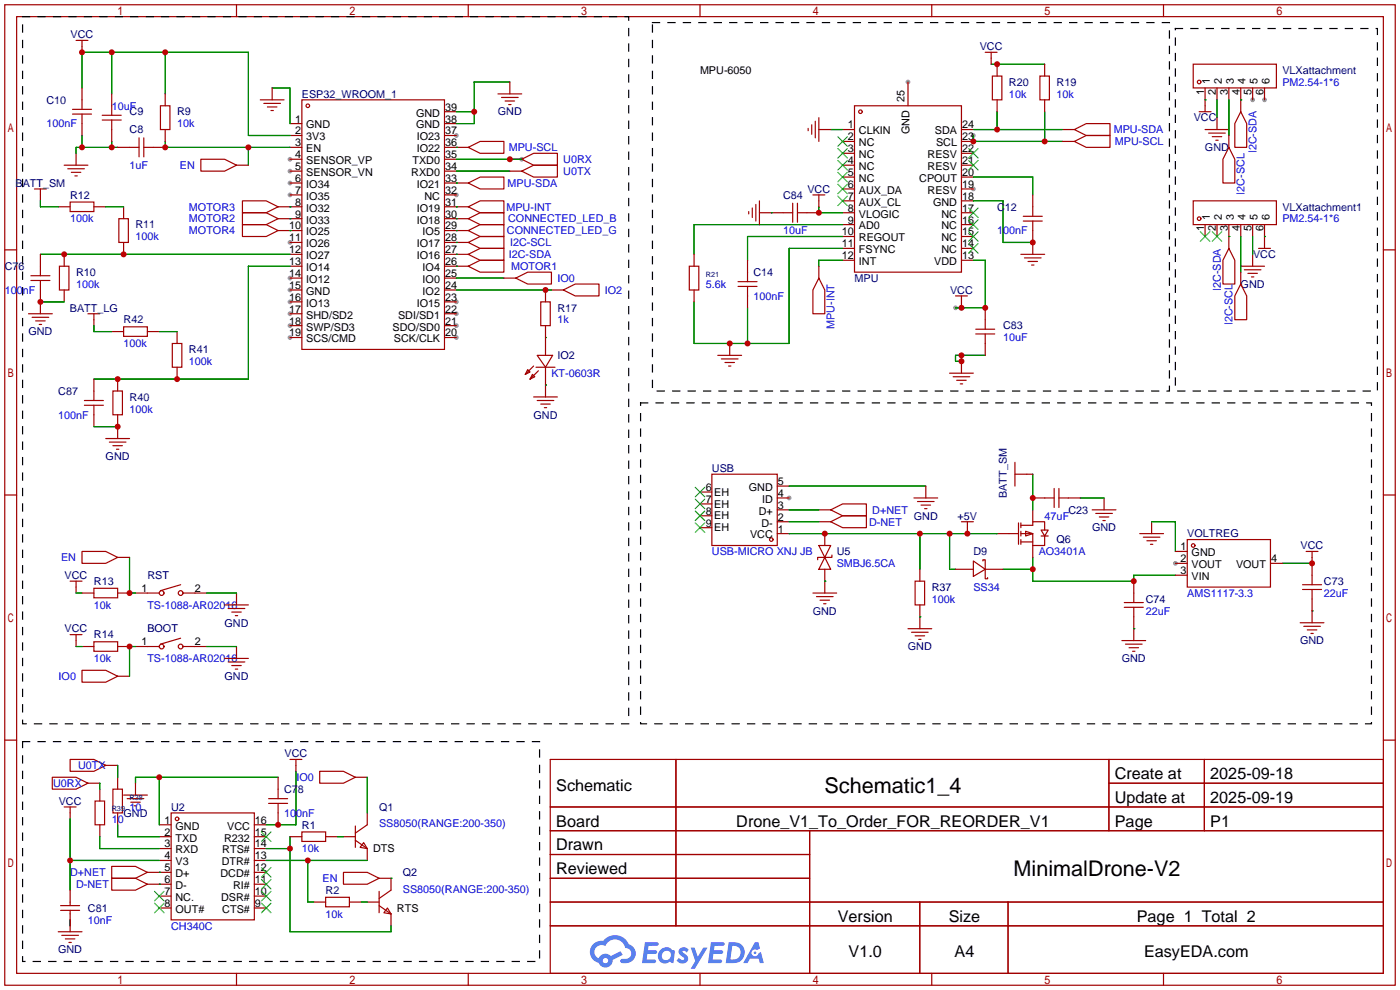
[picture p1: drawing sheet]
<svg xmlns="http://www.w3.org/2000/svg" width="299mm" height="212mm" viewBox="0 0 299 212" stroke-linecap="round" stroke-linejoin="round" font-family="sans-serif">
<g fill="#999">
<circle cx="62" cy="34" r=".51"/>
<circle cx="62" cy="36.6" r=".51"/>
<circle cx="62" cy="39.1" r=".51"/>
<circle cx="62" cy="41.7" r=".51"/>
<circle cx="62" cy="51.8" r=".51"/>
<circle cx="62" cy="59.4" r=".51"/>
<circle cx="62" cy="62" r=".51"/>
<circle cx="62" cy="64.5" r=".51"/>
<circle cx="62" cy="67.1" r=".51"/>
<circle cx="62" cy="69.6" r=".51"/>
<circle cx="62" cy="72.1" r=".51"/>
<circle cx="97.5" cy="72.1" r=".51"/>
<circle cx="97.5" cy="69.6" r=".51"/>
<circle cx="97.5" cy="67.1" r=".51"/>
<circle cx="97.5" cy="64.5" r=".51"/>
<circle cx="97.5" cy="41.7" r=".51"/>
<circle cx="97.5" cy="29" r=".51"/>
<circle cx="208" cy="40.4" r=".51"/>
<circle cx="194.1" cy="17.5" r=".51"/>
<circle cx="168.7" cy="106.4" r=".51"/>
<circle cx="251.2" cy="120.4" r=".51"/>
<circle cx="270.3" cy="21.3" r=".51"/>
<circle cx="267.7" cy="21.3" r=".51"/>
<circle cx="208" cy="29" r=".51"/>
<circle cx="204.2" cy="65.8" r=".51"/>
<circle cx="111.5" cy="34" r=".51"/>
</g>
<g fill="none" stroke="#a10000" stroke-width=".25">
<path d="M1 1h297.2v209.6h-297.2zM3.6 3.6h292.1v204.4h-292.1zM50.5 1v2.6M100.1 1v2.6M149.6 1v2.6M199.1 1v2.6M248.7 1v2.6M1 53.4h2.6M295.7 53.4h2.5M1 105.8h2.6M295.7 105.8h2.5M1 158.2h2.6"/>
<path d="M295.7 158.2h2.5M117.6 162.3h178.1v45.7h-178.1zM117.6 172.5h178.1M117.6 177.5h178.1M144.5 162.3v35.6M173 177.5v30.5M237 162.3v15.2M237 167.4h58.7M257.4 162.3v15.2M117.6 182.6h55.4M117.6 192.8h178.1M117.6 187.7h55.4"/>
<path d="M117.6 197.9h178.1M196.6 192.8v15.2M215.4 192.8v15.2M50.5 208v2.6M100.1 208v2.6M149.6 208v2.6M199.1 208v2.6M248.7 208v2.6"/>
</g>
<g fill="#5487ff">
<path d="M145.3 202.7a1.3 1.3 0 0 1 1.9 .3l-.4 .6a.54 .54 0 0 0-.9-.2l.1 .2a1.34 1.34 0 0 1 .9 1.8 1.47 1.47 0 0 1-2.3-.1l.5-.6 .8 .5a.31 .31 0 0 0 .4-.3 .31 .31 0 0 0-.3-.4 1.12 1.12 0 0 1-.7-1.8z"/>
<path d="M147.6 202.5h.9l.6 2 1.2-2h.9l-2.7 4.6h-.9l1-1.7z"/>
<path d="M137.8 201.4h1.7a1.31 1.31 0 0 1 1.2 .2 .4 .4 0 0 1-.3 .5l-1.8 .1-.1 .9h1.6a.4 .4 0 0 1 .4 .4 .4 .4 0 0 1-.5 .4h-1.6l-.2 1.2h1.4a.46 .46 0 0 1 .5 0 .46 .46 0 0 1 .1 .5l-.4 .2h-2.6z"/>
<path d="M151.9 201.4h1.7a1.32 1.32 0 0 1 1.2 .2 .39 .39 0 0 1-.3 .5l-1.8 .1-.1 .9h1.6a.4 .4 0 0 1 .4 .4 .4 .4 0 0 1-.4 .4h-1.7l-.2 1.2h1.4a.46 .46 0 0 1 .5 0 .46 .46 0 0 1 .1 .5l-.4 .2h-2.6z"/>
<path d="M161.3 201.4h.8l.3 1.3-.6 .4a.75 .75 0 0 0-1.1 .3 .75 .75 0 0 0 .5 1 .75 .75 0 0 0 .9-.7l.5-.2 .6 2.3h-.8l-.3-.9h-1.8l-.5 .9h-1z"/>
<path d="M155.7 201.4l-.6 4.4h1.5a2.27 2.27 0 0 0 2.6-2.2 2.27 2.27 0 0 0-2.7-2.2zM156.5 202.1a1.5 1.5 0 0 1 1.8 1.6 1.5 1.5 0 0 1-1.9 1.4h-.3z"/>
<path d="M141.2 203a1.6 1.6 0 0 0-.3 2.3 1.6 1.6 0 0 0 2.3 .2l.7 .3 .3-2.4-.1-.3-.5-.1a1.58 1.58 0 0 0-2.4 0zM141.8 203.5a.98 .98 0 0 1 1.6 .4 .98 .98 0 0 1-1.1 1.3 .94 .94 0 0 1-.9-.7 .94 .94 0 0 1 .4-1z"/>
<path d="M126.8 201.8a2.37 2.37 0 0 0 1.1 4 1.54 1.54 0 0 0 1.8 1 1.54 1.54 0 0 0 1.2-1.6l2.2-1.1-.5-.8-2 1a1.57 1.57 0 0 0-2.7 .5 1.5 1.5 0 0 1-.7-2.1 1.5 1.5 0 0 1 2.2-.5 2.23 2.23 0 0 1 2.3-1.4 2.23 2.23 0 0 1 2 1.8 1.16 1.16 0 0 1 1.2 1.1 1.16 1.16 0 0 1-1.1 1.2h-.7a.47 .47 0 0 0-.5 .4 .47 .47 0 0 0 .4 .5 2.17 2.17 0 0 0 2.5-.9 2.17 2.17 0 0 0-.3-2.7l-.8-.4a3.2 3.2 0 0 0-5.5-.7l-1.1 .1zM128.8 205.3a.6 .6 0 0 1 1.2 0 .6 .6 0 0 1-1.2 0z"/>
<circle cx="161.4" cy="203.6" r=".28"/>
</g>
<g fill="none" stroke="#a10000" stroke-width=".25">
<path d="M16.3 8.6h2.5M17.5 8.6v2.6M17.5 18.8v4.6M58.2 18.8v2.5M109 17.5v2.6M194.1 17.5v5.1M210.6 11.2h2.5M211.8 11.2v2.5M212.1 16.3h2v5h-2zM213.1 13.7v2.6M222.2 16.3h2.1v5h-2.1zM223.3 13.7v2.6"/>
<path d="M255 13.7h17.8v5.1h-17.8zM257.6 18.8v5.1M260.1 18.8v2.5M262.6 18.8v2.5M265.2 18.8v5.1M267.7 18.8v2.5M270.3 18.8v2.5M13.7 35.3h5.1M14.5 36.1h3.5M15.2 36.8h2.1M15.5 24.4h4.1M15.5 23.4h4.1"/>
<path d="M16 37.6h.5M16.3 32.8v2.5M17.5 24.4v4.6M21.8 25.7h4.1M21.8 24.6h4.1M23.9 20.1v4.5M23.9 25.7v4.5M25.1 31.5h4.6M29.7 29.5v4M30.7 31.5h4.6M30.7 29.5v4M34.3 22.6h2v5.1h-2z"/>
<path d="M35.3 20.1v2.5M35.3 27.7v2.5M42.9 34h5.1l2.5 1.3-2.5 1.3h-5.1zM50.5 35.3h2.6M55.6 21.3h5.1M56.4 22.1h3.5M57.1 22.9h2.1M57.9 23.6h.5M62 26.4h2.5M62 29h2.5M62 31.5h2.5M62 34h2.5"/>
<path d="M62 36.6h2.5M62 39.1h2.5M64.5 21.3h30.5v53.4h-30.5zM95 26.4h2.5M95 29h2.5M95 31.5h5.1M95 34h2.5M95 36.6h2.5M95 39.1h5.1M95 23.9h2.5M100.1 31.5l2.5-1.3h5.1v2.6h-5.1zM100.1 39.1l2.5-1.3h5.1v2.6h-5.1z"/>
<path d="M106.4 20.1h5.1M107.2 20.8h3.5M107.9 21.6h2.1M108.7 22.4h.5M109 34h2.5M109 36.6h2.5M111.5 34l2.5-1.2h5.1v2.5h-5.1zM111.5 36.6l2.5-1.3h5.1v2.5h-5.1zM172.7 27.4v.5M173.5 26.7v2M174.2 25.9v3.6M175 27.7h2.5"/>
<path d="M175 25.1v5.1M180.1 35.3h2.5M180.1 27.7h2.5M180.1 30.2h2.5M180.1 32.8h2.5M180.1 37.8h2.5M182.6 22.6h22.9v35.6h-22.9zM205.5 35.3h2.5M205.5 27.7h2.5M205.5 30.2h2.5M205.5 32.8h2.5M205.5 37.8h2.5"/>
<path d="M213.1 21.3v2.6M223.3 21.3v2.6M227.1 27.7h2.5M227.1 30.2h2.5M229.6 27.7l2.6-1.3h5v2.6h-5zM229.6 30.2l2.6-1.2h5v2.5h-5zM256.3 23.9h2.5M257.6 27.7h5M258.3 28.4h3.6M259.1 29.2h2M259.8 30h.5M260.1 25.1v2.6"/>
<path d="M262.6 31.5l1.3 2.5v5.1h-2.5v-5.1zM262.6 29v2.5M265.2 23.9l1.2 2.5v5.1h-2.5v-5.1zM6.6 59.9h4.1M6.6 58.9h4.1M7.4 40.4h2.5M8.6 40.4v2.5M8.6 54.4v4.5M8.6 59.9v7.2M12.4 44.2h2.6M12.7 56.9h2v5.1h-2zM13.7 54.4v2.5"/>
<path d="M15 43.2h5.1v2h-5.1zM20.1 44.2h2.5M25.4 46.7h2v5.1h-2zM26.4 44.2v2.5M26.4 51.8v2.6M51.8 45.5h5.1l2.5 1.2-2.5 1.3h-5.1zM51.8 42.9h5.1l2.5 1.3-2.5 1.3h-5.1zM51.8 48h5.1l2.5 1.3-2.5 1.2h-5.1zM59.4 44.2h5.1M59.4 46.7h5.1M59.4 49.3h5.1M62 41.7h2.5"/>
<path d="M62 51.8h2.5M62 54.4h2.5M62 56.9h2.5M62 59.4h2.5M95 41.7h2.5M95 44.2h5.1M95 46.7h5.1M95 49.3h5.1M95 51.8h5.1M95 54.4h5.1M95 56.9h5.1M95 59.4h2.5"/>
<path d="M100.1 44.2l2.5-1.3h5.1v2.6h-5.1zM100.1 51.8l2.5-1.3h5.1v2.6h-5.1zM100.1 54.4l2.5-1.3h5.1v2.5h-5.1zM100.1 56.9l2.5-1.3h5.1v2.6h-5.1zM100.1 46.7l2.5-1.2h5.1v2.5h-5.1zM100.1 49.3l2.5-1.3h5.1v2.5h-5.1zM107.7 59.4h2.5M110.2 59.4l2.6-1.2h5.1v2.5h-5.1zM147.3 56.9h2.1v5.1h-2.1zM148.3 54.4v2.5M159.8 55.6v4.6M160 45.2v.5"/>
<path d="M160.8 44.4v2.1M161.5 43.7v3.5M162.3 45.5h7.1M162.3 42.9v5.1M169.4 43.4v4.1M170.4 45.5h4.6M170.4 43.4v4.1M173.7 41.7h2.6M175 59.4l1.3 2.6v5.1h-2.6v-5.1zM175 41.7v2.5M175 56.9v2.5M180.1 40.4h2.5"/>
<path d="M180.1 42.9h2.5M180.1 45.5h2.5M180.1 48h2.5M180.1 50.5h2.5M180.1 53.1h2.5M180.1 55.6h2.5M205.5 40.4h2.5M205.5 42.9h2.5M205.5 45.5h2.5M205.5 48h2.5M205.5 50.5h2.5M205.5 53.1h2.5"/>
<path d="M205.5 55.6h2.5M218.2 54.4h5.1M218.7 47.2h4.1M218.7 46.2h4.1M218.9 55.1h3.6M219.7 55.9h2M220.5 56.6h.5M220.7 41.7v4.5M220.7 47.2v7.2M255 42.9h17.8v5.1h-17.8zM257.6 48v2.5M260.1 48v2.5"/>
<path d="M262.6 53.1l1.3 2.5v5.1h-2.5v-5.1zM262.6 48v5.1M265.2 56.9h5.1M265.2 48v2.5M265.2 58.2v2.5M265.9 57.7h3.6M266.7 58.4h2M267.5 59.2h.5M267.7 48v2.5M267.7 54.4v2.5M269 53.1h2.5M270.3 48v5.1"/>
<path d="M6.1 67.1h5.1M6.9 67.8h3.5M7.6 68.6h2.1M8.4 69.3h.5M13.7 62v2.5M18.8 67.1h2.5M20.1 67.1v2.5M23.9 70.9h2.5M26.4 69.8h5.1v2.1h-5.1zM31.5 70.9h2.5M36.8 73.4h2.1v5.1h-2.1zM37.8 70.9v2.5"/>
<path d="M37.8 78.5v2.5M62 62h2.5M62 64.5h2.5M62 67.1h2.5M62 69.6h2.5M62 72.1h2.5M95 62h2.5M95 64.5h2.5M95 67.1h2.5M95 69.6h2.5M95 72.1h2.5M112.8 79l.5 .5-1 .5z"/>
<path d="M114 78.2l-1.7 1.8M114.6 78.5h4M114.8 75.9h3.3l-1.5 2.6zM115.1 79.2l-1.8 1.8M115.6 64.5h2v5.1h-2zM116.6 62v2.5M116.6 69.6v6.3M116.6 78.5v6.3M117.9 62h2.5M120.4 62l2.5-1.3h5.1v2.5h-5.1zM148.3 62v2.5M153.4 75.9h5.1"/>
<path d="M154.2 76.7h3.5M154.9 77.5h2.1M155.7 78.2h.5M156 73.4v2.5M157.7 61.2h4.1M157.7 60.2h4.1M159.8 61.2v4.6M202.9 79.8h5.1M204.2 63.2h2.6M205.5 63.2v2.6M205.5 77.2v2.6M208.5 71.4h4.1"/>
<path d="M208.5 70.4h4.1M210.6 65.8v4.6M210.6 71.4v4.5M265.2 60.7l1.2 2.5v5.1h-2.5v-5.1zM18 85.6h4.1M18 86.6h4.1M20.1 81v4.6M20.1 86.6v4.6M22.6 93.7h5.1M23.4 94.5h3.5M24.1 83.6h2.1v5h-2.1zM24.1 95.2h2.1"/>
<path d="M24.9 96h.5M25.1 81v2.6M25.1 88.6v5.1M113.8 80l.5 .5-1 .5zM114 84.8h5.1M114.8 85.6h3.6M115.6 86.4h2M116.3 87.1h.5M203.7 80.5h3.6M204.5 81.3h2M205.2 82h.5M216.9 98.8v5.1"/>
<path d="M17.5 117.9h5.1l2.5 1.2-2.5 1.3h-5.1zM25.1 119.1h2.6M149.6 112.8h2.5M149.6 110.2h2.5M149.6 107.7h2.5M149.6 105.2h2.5M152.1 101.3h14v15.3h-14zM166.1 114h2.6M166.1 111.5h2.6M166.1 109h2.6M166.1 106.4h2.6M166.1 103.9h2.6"/>
<path d="M175 116.6h2.5l-1.2 2.5zM175 111.5h2.5M175 109h2.5M176.3 119.1l1.2 2.6h-2.5zM176.3 114v2.6M177.5 109l2.6-1.3h5.1v2.5h-5.1zM177.5 111.5l2.6-1.3h5.1v2.6h-5.1zM177.8 118.6v.5h-3v.5M195.3 106.4h5.1M196.1 107.2h3.5M196.8 107.9h2.1M197.6 108.7h.5"/>
<path d="M197.9 103.9v2.5M205.5 111.5h2.5M206.8 111.5v2.5M208 119.9l2.6 1.8-2.6 1.5zM210.1 119.9v-.3h.5v2.1M213.1 114h4.6M216.9 101.3h3.8M217.7 111.8v4.5M218.2 112.3h2.5v-.8h2.6v1.8M218.2 114h2.5v2.6M218.2 115.8h2.5M218.2 111.8v1"/>
<path d="M218.2 113.5v1.1M218.2 115.3v1M219.2 113.5l1.5 .5-1.5 .6zM220.7 109v2.5M220.7 116.6v2.5M220.7 106.4h4.6M222.5 113.3h1.5l-.7 1.3zM222.5 114.6h1.5M223.3 114.6v2h-2.6M225.3 104.4v4.1M226.3 106.4h4.6M226.3 104.4v4.1"/>
<path d="M233.4 109h5.1M234.2 109.7h3.5M234.9 110.5h2.1M235.7 111.3h.5M236 106.4v2.6M243.6 114h5.1M244.3 114.8h3.6M245.1 115.6h2M245.9 116.3h.5M246.1 111.5v2.5M251.2 117.9h2.5M253.7 115.3h17.8v10.2h-17.8z"/>
<path d="M279.1 117.9h2.6M280.4 117.9v7.1M15 124.2h2.5M15 135.6h2.5M16.3 124.2v2.5M16.3 135.6v2.6M17.5 126.7h2.6M17.5 138.2h2.6M20.1 125.7h5v2.1h-5zM20.1 137.2h5v2h-5zM25.1 126.7h2.6M25.1 138.2h2.6"/>
<path d="M29 126.7h5M29 138.2h5M38.6 125l-4.3 1.2M38.6 136.4l-4.3 1.3M39.1 126.7h5.1M39.1 138.2h5.1M48 129.3h5.1M48.8 130h3.5M49.5 130.8h2.1M50.3 131.6h.5M50.5 126.7v2.6M50.5 138.2v2.5"/>
<path d="M173.7 126.7h5.1M174.5 127.5h3.6M175.3 128.3h2M176 129h.5M176.3 121.7v5M194.1 134.4h5M194.8 135.1h3.6M195.6 124.2h2v5.1h-2zM195.6 135.9h2M196.3 136.7h.5M196.6 121.7v2.5M196.6 129.3v5.1"/>
<path d="M204.2 121.7h3.8M210.6 121.7v2h.5v-.3M210.6 121.7h3.8M239.8 136.9h5.1M240.3 129.8h4M240.3 128.8h4M240.5 137.7h3.6M241.3 138.4h2M242.1 139.2h.5M242.3 124.2v4.6M242.3 129.8v7.1M251.2 120.4h2.5"/>
<path d="M251.2 122.9h2.5M271.5 120.4h2.6M277.9 133.1h5.1M278.4 126h4M278.4 125h4M278.6 133.9h3.6M279.4 134.6h2M280.2 135.4h.5M280.4 126v7.1M17.5 143.3h5.1l2.5 1.2-2.5 1.3h-5.1zM25.1 144.5h2.6M48 140.7h5.1"/>
<path d="M48.8 141.5h3.5M49.5 142.2h2.1M50.3 143h.5M11.2 166.1h5.1l2.5 1.3-2.5 1.3h-5.1zM13.7 172.5h2.6M15 162.3h5.1l2.5 1.3-2.5 1.2h-5.1zM15 172.5v2.5M18.8 167.4h2.5M20.3 171.2h2.1v5.1h-2.1zM21.3 168.7v2.5M21.3 176.3v2.5M22.6 163.6h2.5"/>
<path d="M24.1 168.7h2.1v5h-2.1zM25.1 166.1v2.6M25.1 173.7v2.6M26.4 169.9h5.1M27.2 170.7h3.5M27.9 171.5h2.1M28.7 172.2h.5M29 167.4v2.5M34 176.3h2.6M34 178.8h2.6M36.6 173.7h17.8v22.9h-17.8zM54.4 176.3h2.5"/>
<path d="M54.4 178.8h2.5M57.4 170.7h4.1M57.4 171.7h4.1M59.4 166.1v4.6M59.4 171.7v4.6M62 178.8h2.5M62 162.3h2.5M63.2 162.3v2.5M64.5 177.8h5.1v2h-5.1zM68.3 164.8h5.1l2.5 1.3-2.5 1.3h-5.1zM69.6 178.8h2.5M73.4 178.8h2.5"/>
<path d="M75.9 179.6l2.6 1.8M75.9 176.5v4.6M75.9 166.1h2.6M78.5 173.7v2.6l-2.6 1.8M12.4 199.1h5.1M13 194.6h4M13 193.5h4M13.2 199.9h3.6M15 190.2v3.3M15 194.6v4.5M23.9 185.2h5.1l2.5 1.2-2.5 1.3h-5.1zM23.9 187.7h5.1l2.5 1.3-2.5 1.2h-5.1z"/>
<path d="M31.5 186.4h5.1M31.5 189h5.1M34 181.4h2.6M34 183.9h2.6M34 191.5h2.6M34 194.1h2.6M54.4 181.4h2.5M54.4 183.9h2.5M54.4 186.4h2.5M54.4 189h2.5M54.4 191.5h2.5M54.4 194.1h2.5"/>
<path d="M67.1 192.8h2.5M69.6 191.8h5.1v2h-5.1zM73.4 186.4h5.1l2.5 1.3-2.5 1.3h-5.1zM74.7 192.8h2.5M77.7 180.1l.8 1.3-1.5-.3zM78.5 181.4v2.5M78.5 192.8h2.5M81 187.7h2.6v2.5l-2.6 1.8M81 193.5l2.6 1.8M81 190.5v4.6M82.8 194.1l.8 1.2-1.6-.2zM83.6 195.3v2.6"/>
<path d="M14 200.7h2M14.7 201.4h.5"/>
<circle cx="256.3" cy="17.5" r=".38"/>
<circle cx="65.8" cy="22.6" r=".38"/>
<circle cx="183.9" cy="23.9" r=".38"/>
<circle cx="256.3" cy="46.7" r=".38"/>
<circle cx="164.8" cy="115.3" r=".38"/>
<circle cx="255" cy="116.6" r=".38"/>
<circle cx="34.5" cy="138.2" r=".51"/>
<circle cx="34.5" cy="126.7" r=".51"/>
<circle cx="38.6" cy="138.2" r=".51"/>
<circle cx="38.6" cy="126.7" r=".51"/>
<circle cx="37.8" cy="175" r=".38"/>
</g>
<g fill="none" stroke="#3c3" stroke-width=".25">
<path d="M179.1 29.2l2 2M179.1 31.8l2 2M179.1 34.3l2 2M179.1 36.8l2 2.1M179.1 39.4l2 2M181.1 29.2l-2 2M181.1 31.8l-2 2M181.1 34.3l-2 2M181.1 36.8l-2 2.1M181.1 39.4l-2 2M207 34.3l2 2M207 31.8l2 2"/>
<path d="M209 34.3l-2 2M209 31.8l-2 2M179.1 41.9l2 2M181.1 41.9l-2 2M207 52.1l2 2M207 49.5l2 2.1M207 47l2 2M207 44.4l2 2.1M209 52.1l-2 2M209 49.5l-2 2.1M209 47l-2 2M209 44.4l-2 2.1"/>
<path d="M256.5 49.5l2.1 2.1M258.6 49.5l-2.1 2.1M259.1 49.5l2 2.1M261.1 49.5l-2 2.1M148.6 111.8l2 2M148.6 109.2l2 2.1M148.6 106.7l2 2M148.6 104.1l2 2.1M150.6 111.8l-2 2M150.6 109.2l-2 2.1M150.6 106.7l-2 2M150.6 104.1l-2 2.1"/>
<path d="M55.9 177.8l2 2M57.9 177.8l-2 2M33 190.5l2.1 2M33 193l2.1 2.1M35.1 190.5l-2.1 2M35.1 193l-2.1 2.1M55.9 193l2 2.1M55.9 190.5l2 2M55.9 188l2 2M55.9 185.4l2 2.1M57.9 193l-2 2.1M57.9 190.5l-2 2"/>
<path d="M57.9 188l-2 2M57.9 185.4l-2 2.1"/>
</g>
<g fill="none" stroke="#008700" stroke-width=".25">
<path d="M17.5 18.8v-7.6h35.6v17.8h8.9M23.9 11.2v8.9M35.3 11.2v8.9M58.2 18.8h3.8v7.6M109 17.5h-7.7v8.9h-3.8M211.8 13.7h11.5M17.5 29v2.5M23.9 30.2v1.3M25.1 31.5h-8.8v1.3M35.3 30.2v1.3h26.7M53.1 31.5v3.8M97.5 31.5h.1"/>
<path d="M97.5 39.1h.1M97.5 23.9h3.8M97.5 36.6h11.5M97.5 34h14M177.5 27.7h2.6M208 29v1.2h19.1M208 27.7h19.1M208 37.8h12.7v3.9M213.1 23.9v3.8M223.3 23.9v6.3M257.6 21.3h.1M260.1 21.3v3.8"/>
<path d="M262.6 21.3v7.7M265.2 21.3h.1M8.6 54.4h53.4M8.6 42.9v1.3h3.8M22.6 44.2h3.8M62 46.7h.1M62 44.2h.1M62 49.3h.1M62 56.9h-8.9v24.1h-33M97.5 44.2h.1M97.5 51.8h.1M97.5 54.4h.1"/>
<path d="M97.5 56.9h.1M97.5 46.7h.1M97.5 49.3h.1M97.5 59.4h10.2M164.8 45.5h.1M175 44.2v1.3h5.1M180.1 55.6h-5.1v1.3M180.1 53.1h-11.4v20.3h-20.4v-8.9M180.1 48h-31.8v6.4M180.1 50.5h-20.3v5.1M208 55.6h2.6v10.2h-6.4M208 42.9h6.4v8.9h6.3"/>
<path d="M262.6 50.5h.1M265.2 50.5v7.7M267.7 50.5v3.9M270.3 50.5h.1M8.6 64.5h5.1M20.1 69.6v1.3h3.8M34 70.9h3.8M97.5 62h20.4M116.6 72.1h.1M159.8 65.8v7.6M205.5 75.9v1.3h-1.3v-1.3h6.4M20.1 91.2h5"/>
<path d="M116.6 82.3h.1M27.7 119.1v7.6h1.3M168.7 111.5h6.3M168.7 109h6.3M168.7 103.9h29.2M168.7 114h44.4M196.6 114v7.7M202.9 114v7.7h1.3M220.7 101.3v7.7M220.7 119.1v5.1h21.6v-1.3h8.9M230.9 106.4h5.1M246.1 111.5h5.1v6.4"/>
<path d="M16.3 126.7h1.2M16.3 138.2h1.2M29 138.2h-1.3v6.3M44.2 126.7h6.3M44.2 138.2h6.3M176.3 124.2h.1M196.6 131.8h.1M214.4 121.7h6.3M242.3 134.4h.1M274.1 120.4h6.3M280.4 130.6h.1M15 175v15.2"/>
<path d="M21.3 178.8v2.6h12.7M21.3 167.4v1.3M25.1 176.3v2.5h8.9M25.1 163.6v2.5M34 166.1v10.2M59.4 166.1h-30.4v1.3M62 178.8v20.3h21.6v-1.2M63.2 164.8v11.5h-6.3M72.1 178.8h1.3M78.5 166.1v7.6M15 183.9h19M15 196.6v1.3"/>
<path d="M34 186.4h.1M34 189h.1M56.9 181.4h5.1M56.9 183.9h21.6M65.8 183.9v8.9h1.3M77.2 192.8h1.3M83.6 187.7h.1"/>
</g>
<path d="M4.8 3.6h129.6v151.1h-129.6zM139.4 4.8h110.5v78.8h-110.5zM251.2 6.1h43.2v77.5h-43.2zM136.9 86.1h156.2v68.6h-156.2zM4.8 158.5h110.5v47h-110.5z" fill="none" stroke="#000" stroke-width=".25" stroke-dasharray="1.5 1.8"/>
<g fill="#c00">
<circle cx="34" cy="166.1" r=".63"/>
<circle cx="59.4" cy="176.3" r=".63"/>
<circle cx="62" cy="181.4" r=".63"/>
<circle cx="65.8" cy="183.9" r=".63"/>
<circle cx="101.3" cy="23.9" r=".63"/>
<circle cx="17.5" cy="11.2" r=".63"/>
<circle cx="23.9" cy="11.2" r=".63"/>
<circle cx="35.3" cy="11.2" r=".63"/>
<circle cx="23.9" cy="31.5" r=".63"/>
<circle cx="17.5" cy="31.5" r=".63"/>
<circle cx="53.1" cy="31.5" r=".63"/>
<circle cx="35.3" cy="31.5" r=".63"/>
<circle cx="26.4" cy="54.4" r=".63"/>
<circle cx="13.7" cy="54.4" r=".63"/>
<circle cx="8.6" cy="64.5" r=".63"/>
<circle cx="27.7" cy="126.7" r=".63"/>
<circle cx="116.6" cy="62" r=".63"/>
<circle cx="208" cy="30.2" r=".63"/>
<circle cx="223.3" cy="30.2" r=".63"/>
<circle cx="210.6" cy="65.8" r=".63"/>
<circle cx="205.5" cy="65.8" r=".63"/>
<circle cx="220.7" cy="51.8" r=".63"/>
<circle cx="175" cy="45.5" r=".63"/>
<circle cx="159.8" cy="73.4" r=".63"/>
<circle cx="156" cy="73.4" r=".63"/>
<circle cx="205.5" cy="75.9" r=".63"/>
<circle cx="205.5" cy="77.2" r=".63"/>
<circle cx="213.1" cy="27.7" r=".63"/>
<circle cx="213.1" cy="13.7" r=".63"/>
<circle cx="27.7" cy="138.2" r=".63"/>
<circle cx="220.7" cy="121.7" r=".63"/>
<circle cx="242.3" cy="124.2" r=".63"/>
<circle cx="202.9" cy="114" r=".63"/>
<circle cx="196.6" cy="114" r=".63"/>
<circle cx="206.8" cy="114" r=".63"/>
<circle cx="176.3" cy="114" r=".63"/>
<circle cx="220.7" cy="106.4" r=".63"/>
<circle cx="280.4" cy="120.4" r=".63"/>
<circle cx="15" cy="183.9" r=".63"/>
<circle cx="109" cy="34" r=".63"/>
<circle cx="37.8" cy="81" r=".63"/>
<circle cx="25.1" cy="81" r=".63"/>
<circle cx="25.1" cy="91.2" r=".63"/>
</g>
<g font-size="4.6">
<text x="176.2" y="169.4">Schematic1_4</text>
<text x="216.6" y="187.2">MinimalDrone-V2</text>
</g>
<g font-size="3.5">
<text x="238.3" y="166.5">Create at</text>
<text x="258.7" y="166.5">2025-09-18</text>
<text x="118.9" y="169.1">Schematic</text>
<text x="238.3" y="171.6">Update at</text>
<text x="258.7" y="171.6">2025-09-19</text>
<text x="118.9" y="176.7">Board</text>
<text x="157.4" y="176.7">Drone_V1_To_Order_FOR_REORDER_V1</text>
<text x="238.3" y="176.7">Page</text>
<text x="258.7" y="176.7">P1</text>
<text x="118.9" y="181.8">Drawn</text>
<text x="118.9" y="186.8">Reviewed</text>
<text x="179.1" y="197">Version</text>
<text x="202.8" y="197">Size</text>
<text x="243" y="197">Page 1 Total 2</text>
<text x="181.4" y="204.6">V1.0</text>
<text x="204" y="204.6">A4</text>
<text x="244.5" y="204.6">EasyEDA.com</text>
</g>
<g font-size="2.3" fill="#000080">
<text x="15.1" y="8.2">VCC</text>
<text x="209.4" y="10.7">VCC</text>
<text x="274.1" y="15.8">VLXattachment</text>
<text x="9.9" y="22.1">C10</text>
<text x="64.5" y="20.9">ESP32_WROOM_1</text>
<text x="215.6" y="18.3">R20</text>
<text x="225.8" y="18.3">R19</text>
<text x="27.7" y="28.5">C8</text>
<text x="27.7" y="24.7">C9</text>
<text x="37.8" y="24.7">R9</text>
<text x="106.4" y="24.7">GND</text>
<text x="255.1" y="26">VCC</text>
<text x="257.5" y="32.3">GND</text>
<text x="3.3" y="39.9">BATT_SM</text>
<text x="172.6" y="41.2">VCC</text>
<text x="15" y="42.5">R12</text>
<text x="167.4" y="42.5">C84</text>
<text x="213.1" y="45">C12</text>
<text x="274.1" y="45">VLXattachment1</text>
<text x="29" y="48.8">R11</text>
<text x="1" y="57.7">C76</text>
<text x="16.3" y="59">R10</text>
<text x="161" y="59">C14</text>
<text x="267.8" y="55.2">VCC</text>
<text x="182.6" y="60.2">MPU</text>
<text x="203" y="62.8">VCC</text>
<text x="265.2" y="61.5">GND</text>
<text x="6.1" y="71.7">GND</text>
<text x="14.9" y="66.6">BATT_LG</text>
<text x="26.4" y="69.1">R42</text>
<text x="119.1" y="66.6">R17</text>
<text x="214.4" y="70.4">C83</text>
<text x="40.4" y="75.5">R41</text>
<text x="119.1" y="76.8">IO2</text>
<text x="12.4" y="84.4">C87</text>
<text x="27.7" y="85.6">R40</text>
<text x="114" y="89.5">GND</text>
<text x="22.6" y="98.3">GND</text>
<text x="152.1" y="100.9">USB</text>
<text x="215.2" y="106.4" transform="rotate(-90 215.2 106.4)">BATT_SM</text>
<text x="195.3" y="111">GND</text>
<text x="204.7" y="111">+5V</text>
<text x="228.3" y="109.8">C23</text>
<text x="233.4" y="113.6">GND</text>
<text x="178.8" y="118.7">U5</text>
<text x="208" y="118.7">D9</text>
<text x="225.8" y="116.1">Q6</text>
<text x="253.7" y="114.9">VOLTREG</text>
<text x="278" y="117.4">VCC</text>
<text x="13.8" y="123.7">VCC</text>
<text x="20.1" y="125">R13</text>
<text x="31.5" y="123.7">RST</text>
<text x="283" y="125">C73</text>
<text x="173.7" y="131.4">GND</text>
<text x="199.1" y="126.3">R37</text>
<text x="244.9" y="128.8">C74</text>
<text x="13.8" y="135.2">VCC</text>
<text x="20.1" y="136.4">R14</text>
<text x="31.5" y="135.2">BOOT</text>
<text x="48" y="133.9">GND</text>
<text x="277.9" y="137.7">GND</text>
<text x="194" y="139">GND</text>
<text x="239.8" y="141.5">GND</text>
<text x="48" y="145.3">GND</text>
<text x="60.8" y="161.8">VCC</text>
<text x="12.5" y="172">VCC</text>
<text x="36.6" y="173.3">U2</text>
<text x="60.7" y="169.5">C78</text>
<text x="81" y="173.3">Q1</text>
<text x="26.4" y="174.5">GND</text>
<text x="64.5" y="177.1">R1</text>
<text x="69.6" y="191.1">R2</text>
<text x="86.1" y="187.2">Q2</text>
<text x="18.8" y="194.9">C81</text>
<text x="12.4" y="203.8">GND</text>
</g>
<g font-size="2.3">
<text x="149.6" y="15.8">MPU-6050</text>
<text x="258.6" y="17.9" transform="rotate(-90 258.6 17.9)">1</text>
<text x="261.1" y="17.9" transform="rotate(-90 261.1 17.9)">2</text>
<text x="263.7" y="17.9" transform="rotate(-90 263.7 17.9)">3</text>
<text x="266.2" y="17.9" transform="rotate(-90 266.2 17.9)">4</text>
<text x="268.8" y="17.9" transform="rotate(-90 268.8 17.9)">5</text>
<text x="271.3" y="17.9" transform="rotate(-90 271.3 17.9)">6</text>
<text x="95.1" y="23.6">39</text>
<text x="193.3" y="21.8" transform="rotate(-90 193.3 21.8)">25</text>
<text x="257.3" y="20.2" transform="rotate(-90 257.3 20.2)">1</text>
<text x="259.9" y="20.2" transform="rotate(-90 259.9 20.2)">2</text>
<text x="262.4" y="20.2" transform="rotate(-90 262.4 20.2)">3</text>
<text x="264.9" y="20.2" transform="rotate(-90 264.9 20.2)">4</text>
<text x="267.5" y="20.2" transform="rotate(-90 267.5 20.2)">5</text>
<text x="270" y="20.2" transform="rotate(-90 270 20.2)">6</text>
<text x="63.1" y="26.2">1</text>
<text x="63.1" y="28.7">2</text>
<text x="65.5" y="27.5">GND</text>
<text x="65.5" y="30">3V3</text>
<text x="88.9" y="27.5">GND</text>
<text x="88.9" y="24.9">GND</text>
<text x="89.1" y="30">IO23</text>
<text x="95.1" y="28.7">37</text>
<text x="95.1" y="26.2">38</text>
<text x="181.2" y="27.5">1</text>
<text x="181.2" y="30">2</text>
<text x="183.6" y="28.7">CLKIN</text>
<text x="194.4" y="28.7" transform="rotate(-90 194.4 28.7)">GND</text>
<text x="199.8" y="28.7">SDA</text>
<text x="205.6" y="30">23</text>
<text x="205.6" y="27.5">24</text>
<text x="63.1" y="31.3">3</text>
<text x="63.1" y="33.8">4</text>
<text x="65.5" y="32.5">EN</text>
<text x="65.5" y="35.1">SENSOR_VP</text>
<text x="88.2" y="35.1">TXD0</text>
<text x="89.1" y="32.5">IO22</text>
<text x="95.1" y="33.8">35</text>
<text x="95.1" y="31.3">36</text>
<text x="181.2" y="32.5">3</text>
<text x="181.2" y="35.1">4</text>
<text x="183.6" y="31.3">NC</text>
<text x="183.6" y="33.8">NC</text>
<text x="198.3" y="33.8">RESV</text>
<text x="200.1" y="31.3">SCL</text>
<text x="205.6" y="35.1">21</text>
<text x="205.6" y="32.5">22</text>
<text x="63.1" y="36.3">5</text>
<text x="63.1" y="38.9">6</text>
<text x="63.1" y="41.4">7</text>
<text x="65.5" y="37.6">SENSOR_VN</text>
<text x="65.5" y="40.2">IO34</text>
<text x="87.9" y="37.6">RXD0</text>
<text x="89.1" y="40.2">IO21</text>
<text x="95.1" y="41.4">32</text>
<text x="95.1" y="38.9">33</text>
<text x="95.1" y="36.3">34</text>
<text x="181.2" y="37.6">5</text>
<text x="181.2" y="40.2">6</text>
<text x="183.6" y="36.3">NC</text>
<text x="183.6" y="38.9">NC</text>
<text x="183.6" y="41.4">AUX_DA</text>
<text x="196.5" y="38.9">CPOUT</text>
<text x="198.3" y="41.4">RESV</text>
<text x="198.3" y="36.3">RESV</text>
<text x="205.6" y="40.2">19</text>
<text x="205.6" y="37.6">20</text>
<text x="63.1" y="44">8</text>
<text x="63.1" y="46.5">9</text>
<text x="65.5" y="42.7">IO35</text>
<text x="65.5" y="45.2">IO32</text>
<text x="65.5" y="47.8">IO33</text>
<text x="89.1" y="47.8">IO18</text>
<text x="89.1" y="45.2">IO19</text>
<text x="90.7" y="42.7">NC</text>
<text x="95.1" y="46.5">30</text>
<text x="95.1" y="44">31</text>
<text x="181.2" y="42.7">7</text>
<text x="181.2" y="45.2">8</text>
<text x="181.2" y="47.8">9</text>
<text x="183.6" y="44">AUX_CL</text>
<text x="183.6" y="46.5">VLOGIC</text>
<text x="199.4" y="44">GND</text>
<text x="201.2" y="46.5">NC</text>
<text x="205.6" y="47.8">16</text>
<text x="205.6" y="45.2">17</text>
<text x="205.6" y="42.7">18</text>
<text x="258.6" y="47.1" transform="rotate(-90 258.6 47.1)">1</text>
<text x="261.1" y="47.1" transform="rotate(-90 261.1 47.1)">2</text>
<text x="263.7" y="47.1" transform="rotate(-90 263.7 47.1)">3</text>
<text x="266.2" y="47.1" transform="rotate(-90 266.2 47.1)">4</text>
<text x="268.8" y="47.1" transform="rotate(-90 268.8 47.1)">5</text>
<text x="271.3" y="47.1" transform="rotate(-90 271.3 47.1)">6</text>
<text x="61.8" y="49">10</text>
<text x="61.8" y="51.6">11</text>
<text x="65.5" y="50.3">IO25</text>
<text x="65.5" y="52.9">IO26</text>
<text x="89.1" y="52.9">IO17</text>
<text x="90.3" y="50.3">IO5</text>
<text x="95.1" y="51.6">28</text>
<text x="95.1" y="49">29</text>
<text x="179.9" y="50.3">10</text>
<text x="179.9" y="52.9">11</text>
<text x="183.6" y="49">AD0</text>
<text x="183.6" y="51.6">REGOUT</text>
<text x="201.2" y="51.6">NC</text>
<text x="201.2" y="49">NC</text>
<text x="205.6" y="52.9">14</text>
<text x="205.6" y="50.3">15</text>
<text x="257.3" y="49.4" transform="rotate(-90 257.3 49.4)">1</text>
<text x="259.9" y="49.4" transform="rotate(-90 259.9 49.4)">2</text>
<text x="262.4" y="49.4" transform="rotate(-90 262.4 49.4)">3</text>
<text x="264.9" y="49.4" transform="rotate(-90 264.9 49.4)">4</text>
<text x="267.5" y="49.4" transform="rotate(-90 267.5 49.4)">5</text>
<text x="270" y="49.4" transform="rotate(-90 270 49.4)">6</text>
<text x="61.8" y="54.1">12</text>
<text x="61.8" y="56.7">13</text>
<text x="61.8" y="59.2">14</text>
<text x="65.5" y="55.4">IO27</text>
<text x="65.5" y="57.9">IO14</text>
<text x="89.1" y="55.4">IO16</text>
<text x="90.3" y="57.9">IO4</text>
<text x="95.1" y="59.2">25</text>
<text x="95.1" y="56.7">26</text>
<text x="95.1" y="54.1">27</text>
<text x="179.9" y="55.4">12</text>
<text x="183.6" y="54.1">FSYNC</text>
<text x="183.6" y="56.7">INT</text>
<text x="199.7" y="56.7">VDD</text>
<text x="201.2" y="54.1">NC</text>
<text x="205.6" y="55.4">13</text>
<text x="61.8" y="61.7">15</text>
<text x="61.8" y="64.3">16</text>
<text x="65.5" y="60.5">IO12</text>
<text x="65.5" y="63">GND</text>
<text x="65.5" y="65.6">IO13</text>
<text x="89.1" y="65.6">IO15</text>
<text x="90.3" y="63">IO2</text>
<text x="90.3" y="60.5">IO0</text>
<text x="95.1" y="64.3">23</text>
<text x="95.1" y="61.7">24</text>
<text x="61.8" y="66.8">17</text>
<text x="61.8" y="69.4">18</text>
<text x="61.8" y="71.9">19</text>
<text x="65.5" y="68.1">SHD/SD2</text>
<text x="65.5" y="70.6">SWP/SD3</text>
<text x="83.9" y="70.6">SDO/SD0</text>
<text x="85.1" y="68.1">SDI/SD1</text>
<text x="95.1" y="71.9">20</text>
<text x="95.1" y="69.4">21</text>
<text x="95.1" y="66.8">22</text>
<text x="65.5" y="73.2">SCS/CMD</text>
<text x="84.2" y="73.2">SCK/CLK</text>
<text x="150.9" y="107.5">7</text>
<text x="150.9" y="104.9">6</text>
<text x="152.7" y="105.9">EH</text>
<text x="160" y="104.9">GND</text>
<text x="162.9" y="107.5">ID</text>
<text x="166.2" y="106.2">4</text>
<text x="166.2" y="103.7">5</text>
<text x="150.9" y="112.5">9</text>
<text x="150.9" y="110">8</text>
<text x="152.7" y="113.6">EH</text>
<text x="152.7" y="111">EH</text>
<text x="152.7" y="108.5">EH</text>
<text x="162.2" y="110">D+</text>
<text x="162.7" y="112.5">D-</text>
<text x="166.2" y="113.8">1</text>
<text x="166.2" y="111.3">2</text>
<text x="166.2" y="108.7">3</text>
<text x="160.3" y="115.1">VCC</text>
<text x="252.3" y="117.6">1</text>
<text x="254.7" y="118.9">GND</text>
<text x="252.3" y="120.2">2</text>
<text x="252.3" y="122.7">3</text>
<text x="254.7" y="121.4">VOUT</text>
<text x="254.7" y="124">VIN</text>
<text x="264.2" y="121.4">VOUT</text>
<text x="271.7" y="120.2">4</text>
<text x="30.2" y="126.5">1</text>
<text x="41.7" y="126.5">2</text>
<text x="30.2" y="137.9">1</text>
<text x="41.7" y="137.9">2</text>
<text x="35.2" y="176">1</text>
<text x="35.2" y="178.6">2</text>
<text x="37.5" y="177.3">GND</text>
<text x="37.5" y="179.9">TXD</text>
<text x="47.9" y="179.9">R232</text>
<text x="48.5" y="177.3">VCC</text>
<text x="54.5" y="178.6">15</text>
<text x="54.5" y="176">16</text>
<text x="35.2" y="181.1">3</text>
<text x="35.2" y="183.7">4</text>
<text x="37.5" y="182.4">RXD</text>
<text x="37.5" y="184.9">V3</text>
<text x="47.4" y="184.9">DTR#</text>
<text x="47.5" y="182.4">RTS#</text>
<text x="54.5" y="183.7">13</text>
<text x="54.5" y="181.1">14</text>
<text x="79.8" y="182.2">DTS</text>
<text x="35.2" y="186.2">5</text>
<text x="35.2" y="188.7">6</text>
<text x="35.2" y="191.3">7</text>
<text x="37.5" y="187.5">D+</text>
<text x="37.5" y="190">D-</text>
<text x="47.1" y="187.5">DCD#</text>
<text x="49.8" y="190">RI#</text>
<text x="54.5" y="191.3">10</text>
<text x="54.5" y="188.7">11</text>
<text x="54.5" y="186.2">12</text>
<text x="35.2" y="193.8">8</text>
<text x="37.5" y="192.6">NC.</text>
<text x="37.5" y="195.1">OUT#</text>
<text x="47.3" y="192.6">DSR#</text>
<text x="47.5" y="195.1">CTS#</text>
<text x="54.5" y="193.8">9</text>
<text x="84.8" y="194.9">RTS</text>
</g>
<g font-size="2.3" fill="#00f">
<text x="23.9" y="23.4">10uF</text>
<text x="215.6" y="20.9">10k</text>
<text x="225.8" y="20.9">10k</text>
<text x="274.1" y="18.3">PM2.54-1*6</text>
<text x="9.9" y="27.2">100nF</text>
<text x="37.8" y="27.2">10k</text>
<text x="238" y="28.5">MPU-SDA</text>
<text x="108.7" y="32.3">MPU-SCL</text>
<text x="120.4" y="34.8">U0RX</text>
<text x="238.3" y="31">MPU-SCL</text>
<text x="268.5" y="32.8" transform="rotate(-90 268.5 32.8)">I2C-SDA</text>
<text x="27.7" y="36.1">1uF</text>
<text x="38.4" y="36.1">EN</text>
<text x="108.5" y="39.9">MPU-SDA</text>
<text x="120.4" y="37.4">U0TX</text>
<text x="266" y="41.6" transform="rotate(-90 266 41.6)">I2C-SCL</text>
<text x="15" y="47.5">100k</text>
<text x="40.4" y="47.5">MOTOR2</text>
<text x="40.4" y="45">MOTOR3</text>
<text x="108.2" y="45">MPU-INT</text>
<text x="108.6" y="47.5">CONNECTED_LED_B</text>
<text x="274.1" y="47.5">PM2.54-1*6</text>
<text x="29" y="51.4">100k</text>
<text x="40.4" y="50.1">MOTOR4</text>
<text x="108.3" y="50.1">CONNECTED_LED_G</text>
<text x="109" y="52.6">I2C-SCL</text>
<text x="167.4" y="50.1">10uF</text>
<text x="213.1" y="50.1">100nF</text>
<text x="108.7" y="55.2">I2C-SDA</text>
<text x="109.2" y="57.7">MOTOR1</text>
<text x="1" y="62.8">100nF</text>
<text x="16.3" y="61.5">100k</text>
<text x="119.1" y="60.2">IO0</text>
<text x="129.3" y="62.8">IO2</text>
<text x="150.9" y="61.5">5.6k</text>
<text x="161" y="64.1">100nF</text>
<text x="260.9" y="62.2" transform="rotate(-90 260.9 62.2)">I2C-SDA</text>
<text x="119.1" y="69.1">1k</text>
<text x="178.4" y="70.3" transform="rotate(-90 178.4 70.3)">MPU-INT</text>
<text x="263.4" y="69.6" transform="rotate(-90 263.4 69.6)">I2C-SCL</text>
<text x="26.4" y="74.2">100k</text>
<text x="214.4" y="72.9">10uF</text>
<text x="40.4" y="78">100k</text>
<text x="117.9" y="80.6">KT-0603R</text>
<text x="12.4" y="89.5">100nF</text>
<text x="27.7" y="88.2">100k</text>
<text x="185.7" y="112.3">D-NET</text>
<text x="186.4" y="109.8">D+NET</text>
<text x="223.3" y="111">47uF</text>
<text x="13" y="119.9">EN</text>
<text x="152.1" y="118.7">USB-MICRO XNJ JB</text>
<text x="222" y="118.7">AO3401A</text>
<text x="178.8" y="121.2">SMBJ6.5CA</text>
<text x="20.1" y="130.1">10k</text>
<text x="31.5" y="130.1">TS-1088-AR02016</text>
<text x="199.1" y="128.8">100k</text>
<text x="208" y="126.3">SS34</text>
<text x="244.9" y="131.4">22uF</text>
<text x="253.7" y="127.6">AMS1117-3.3</text>
<text x="283" y="127.6">22uF</text>
<text x="20.1" y="141.5">10k</text>
<text x="31.5" y="141.5">TS-1088-AR02016</text>
<text x="12.5" y="145.3">IO0</text>
<text x="16.7" y="164.4">U0TX</text>
<text x="63.3" y="166.9">IO0</text>
<text x="11.4" y="168.2">U0RX</text>
<text x="27.7" y="173.3">10</text>
<text x="23.9" y="175.8">10</text>
<text x="60.7" y="174.5">100nF</text>
<text x="81" y="176.8">SS8050(RANGE:200-350)</text>
<text x="64.5" y="182.2">10k</text>
<text x="15" y="187.2">D+NET</text>
<text x="16.3" y="189.8">D-NET</text>
<text x="68.9" y="188.5">EN</text>
<text x="86.1" y="190.8">SS8050(RANGE:200-350)</text>
<text x="18.8" y="197.4">10nF</text>
<text x="69.6" y="196.1">10k</text>
<text x="36.6" y="198.7">CH340C</text>
</g>
<g font-size="1.6" fill="#000080">
<text x="150.9" y="59.1">R21</text>
<text x="23.9" y="173.4">R39</text>
<text x="27.7" y="170.9">R38</text>
</g>
</svg>
